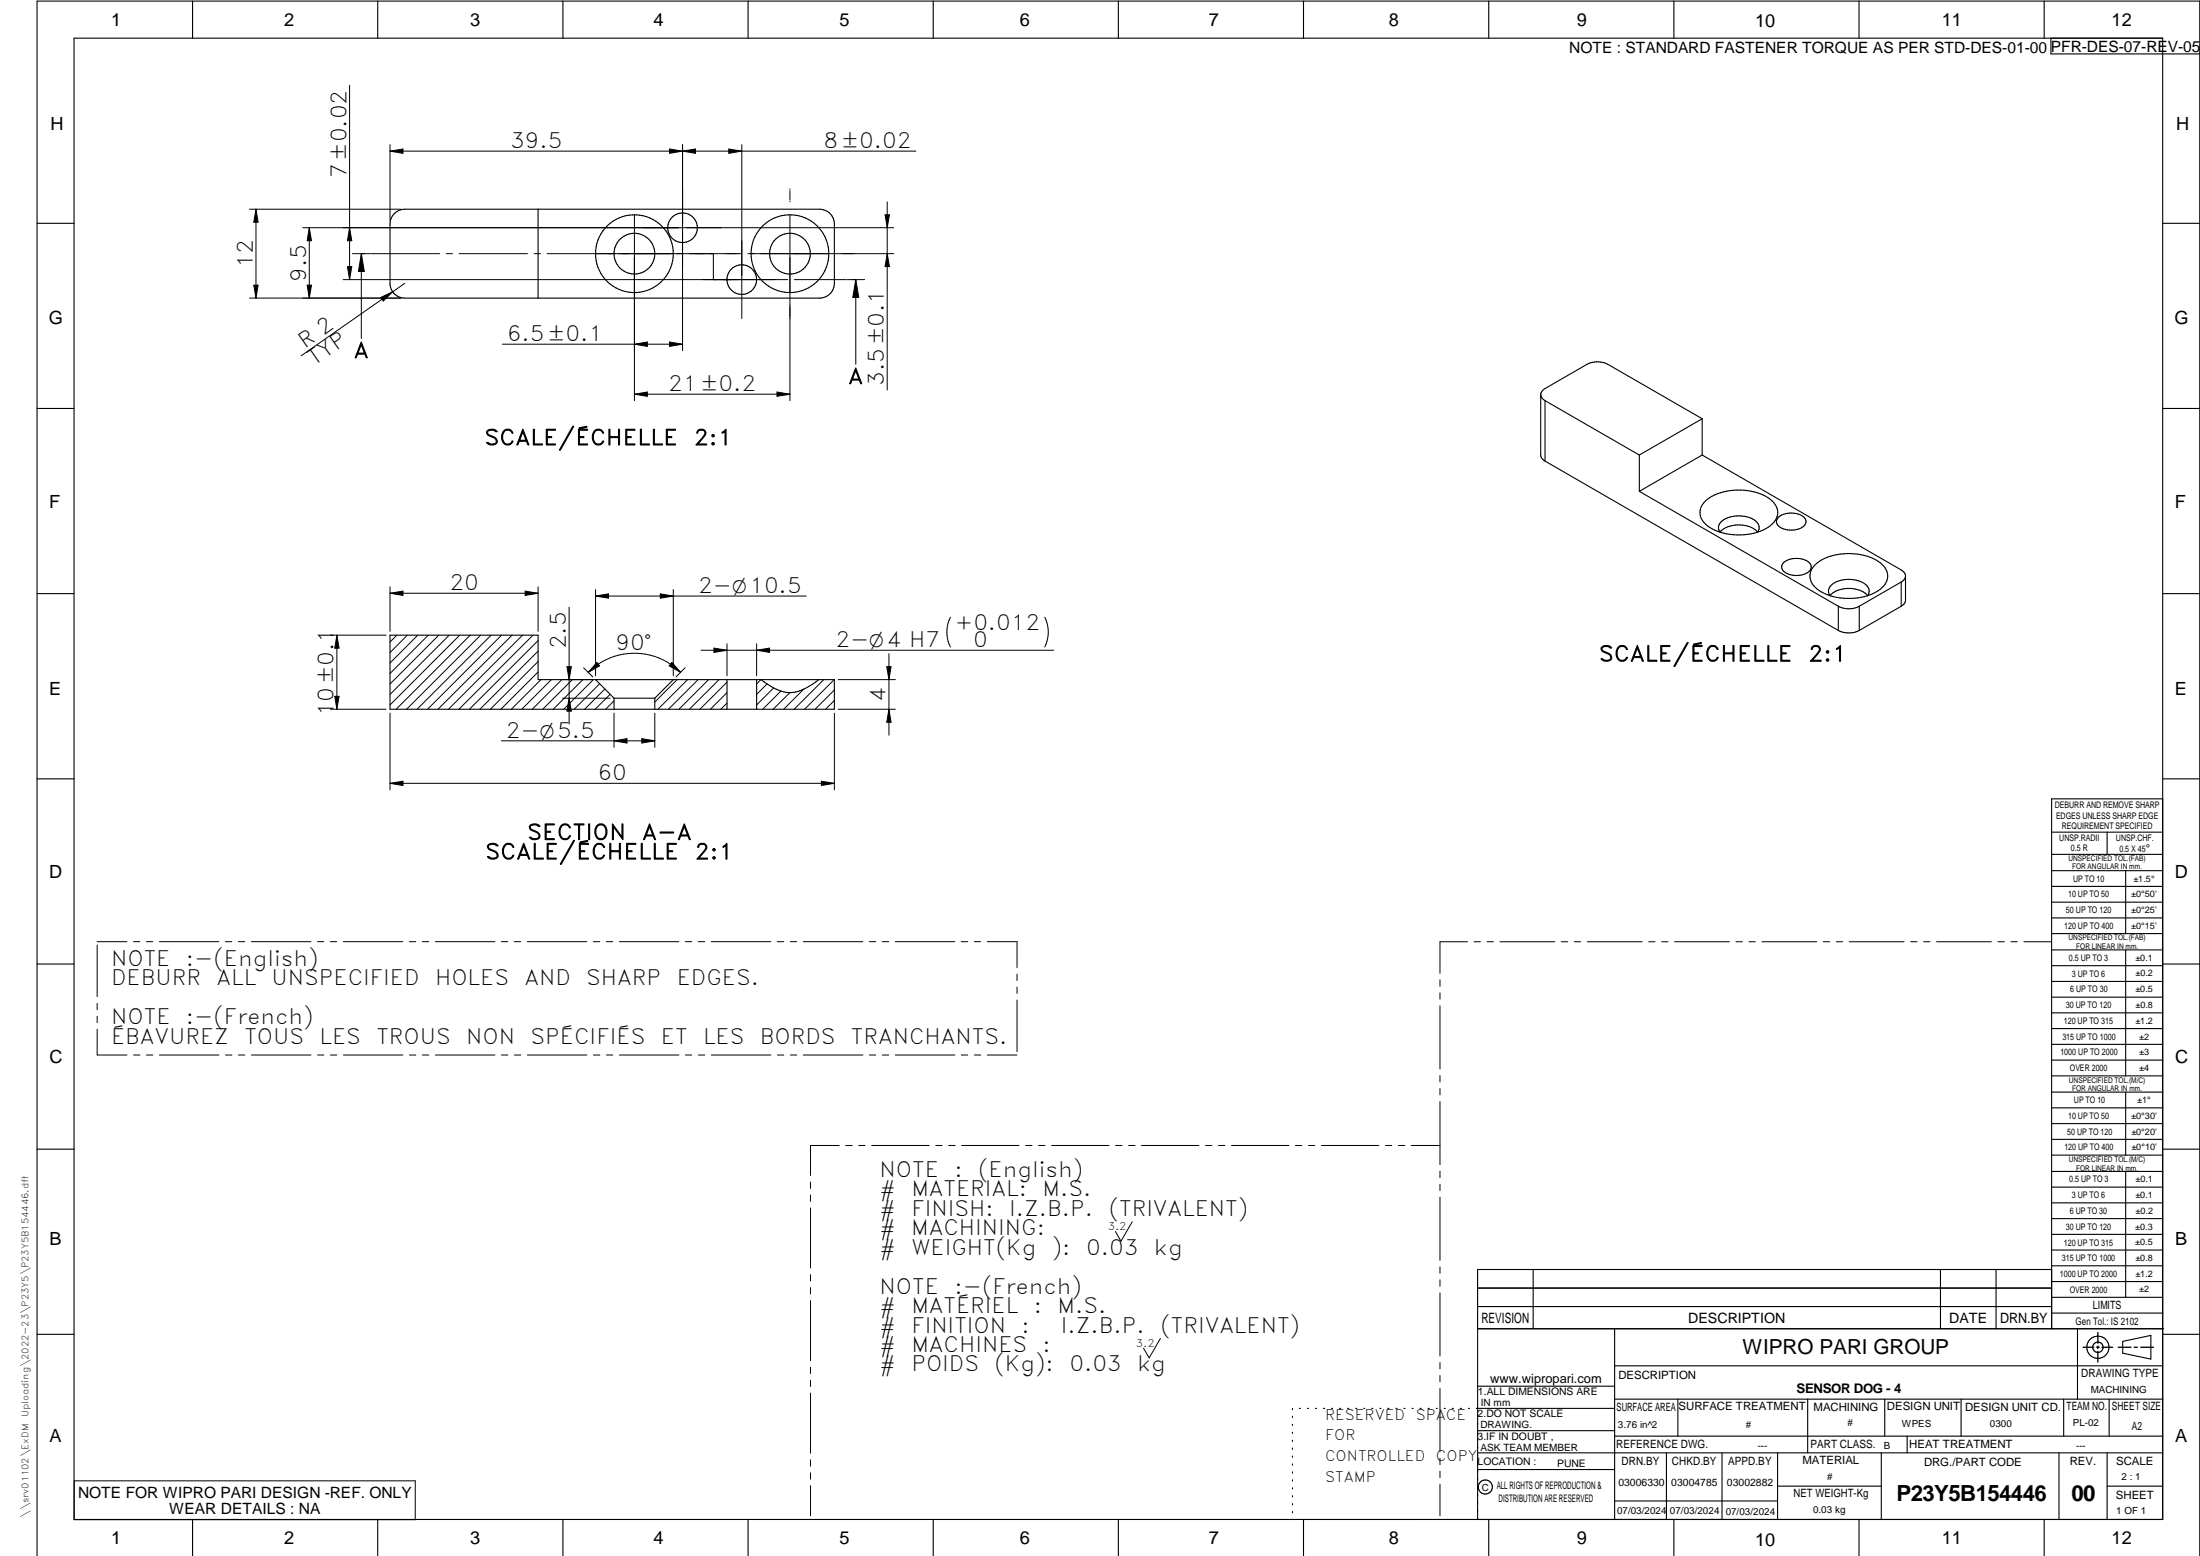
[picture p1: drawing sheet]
<svg xmlns="http://www.w3.org/2000/svg" width="594mm" height="420mm" viewBox="0 0 594 420" stroke-linecap="round" stroke-linejoin="round" font-family="sans-serif">
<g fill="none" stroke="#000" stroke-width=".3">
<path d="M20 10.3h564v400h-564zM52 .3v10M102 .3v10M152 .3v10M202 .3v10M252 .3v10M302 .3v10M352 .3v10M402 .3v10M452 .3v10M502 .3v10M552 .3v10"/>
<path d="M553.8 10.3v4.3h40.3M106.3 57.9l1.3-1 1.7-.4h112a4 4 0 0 1 4 4v16a4 4 0 0 1-4 4h-112a4 4 0 0 1-4-4v-16.6l.4-1.1zM145.3 56.5v24M10 60.3h10M584 60.3h10M10 110.3h10M416.1 106.7l.2 .7 .9 .8M417.2 108.2l25.5 14.7M417.2 108.2v16.3M459.6 113.1l-25.4-14.7a6.2 6.2 0 0 0-5.7 0l-11.3 6.5-1.1 1.2-.1 16.8 .2 .7 1 .9M459.6 113.1v9.8M459.6 113.1l-16.9 9.8"/>
<path d="M584 110.3h10M417.2 124.5l79.2 45.7M442.7 122.9v9.8M442.7 132.7l53.7 31M459.6 122.9l54.2 31.3 .5 .5 .3 .7v6.7l-.2 .7-1 .9M459.6 122.9l-16.9 9.8M460.5 135.3a15.3 15.3 0 0 1 14-2.2 7.3 7.3 0 0 1 5.5 4.8 5 5 0 0 1-3.2 4.9 16.1 16.1 0 0 1-15.8-.8 4.1 4.1 0 0 1-.5-6.7zM480.3 139.6a5.6 5.6 0 0 1 7.1 .4 1.84 1.84 0 0 1-1.4 2.7 5.4 5.4 0 0 1-6.1-1.2l-.2-1zM464.7 141a7.8 7.8 0 0 1 9.8 .1l.4 .7 .1 .8-.4 1.1a7.5 7.5 0 0 0-10.1 0l-.4-1.2 .1-.8zM481.8 151.8a5.7 5.7 0 0 1 7 .5 1.82 1.82 0 0 1-1.4 2.7 5.4 5.4 0 0 1-6.1-1.2l-.1-1zM490.2 152.4a15.3 15.3 0 0 1 14-2.2 7.3 7.3 0 0 1 5.5 4.8 5 5 0 0 1-3.2 4.9 16.1 16.1 0 0 1-15.8-.8 4.1 4.1 0 0 1-.5-6.7zM494.4 158.1a7.8 7.8 0 0 1 9.8 .1l.4 .7 .1 .8-.4 1.1a7.5 7.5 0 0 0-10.1 0l-.5-1.2 .2-.7z"/>
<path d="M513.4 157.2l-11.3 6.5M513.4 157.2v6.5M514.6 155.7l-.5 1-.7 .5M10 160.3h10M105.3 171.5h40v12h80v8h-120zM496.4 163.7v6.5M496.4 163.7a6.2 6.2 0 0 0 5.7 0M502.1 163.7v6.5M502.1 170.2a6.4 6.4 0 0 1-5.7 0M513.4 163.7l-11.3 6.5M584 160.3h10M160.8 183.5l5 5"/>
<path d="M165.8 188.5v3M165.8 188.5h11M176.8 188.5v3M181.8 183.5l-5 5M196.3 183.5v8M204.3 183.5v8M205.5 183.5a13.2 13.2 0 0 0 7.8 3.5 13.1 13.1 0 0 0 7.8-3.5M10 210.3h10M584 215.7h-30v143.1M584 210.3h10M554 230.7h30M554 224.7h30"/>
<path d="M554 235.1h30M554 239.4h30M569 224.7v6M574 235.1v17M554 243.6h30M554 247.9h30M554 252.1h30M554 256.5h30M574 256.5v34M10 260.3h10M554 260.8h30M554 265h30"/>
<path d="M554 269.3h30M554 273.5h30M554 277.7h30M584 260.3h10M554 282h30M554 286.3h30M554 290.5h30M554 294.9h30M554 299.1h30M574 294.9v17M10 310.3h10M554 303.4h30"/>
<path d="M554 307.7h30M554 311.9h30M554 316.3h30M574 316.3v34M584 310.3h10M554 320.5h30M554 324.8h30M554 329.1h30M554 333.3h30M554 337.5h30M399 358.8h185.3M399 352.8h155"/>
<path d="M399 347.8h155M414 342.8v16M436 358.8v51.5M524 342.8v16M539 342.8v16M554 342.8h-155v67.5M554 341.8h30M554 346.1h30M554 350.3h30M554 354.6h30M561 358.8v19M10 360.3h10"/>
<path d="M399 374.3h37M436 368.8h148M436 377.8h148M453.1 377.8v10M488.1 377.8v14.5M508.9 377.8v10M529.6 377.8v10M557.3 377.8v10M569.5 377.8v10M573.2 362.2l7.6-1.6v6.4l-7.6-1.6zM584 360.3h10M349 380.3v.3"/>
<path d="M349 382.4v.4M349 384.6v.3M349 386.7v.4M349 388.9v.3M349 391v.4M349 393.2v.3M349 395.3v.3M349 397.4v.4M349 399.6v.3M350.9 380.3h.3M353 380.3h.3M355.2 380.3h.3"/>
<path d="M357.4 380.3h.3M359.6 380.3h.3M361.7 380.3h.3M363.9 380.3h.3M366.1 380.3h.3M368.3 380.3h.3M370.4 380.3h.3M372.6 380.3h.3M374.8 380.3h.3M376.9 380.3h.4M379.1 380.3h.3M381.3 380.3h.3"/>
<path d="M383.4 380.3h.4M385.6 380.3h.4M387.8 380.3h.3M390 380.3h.3M392.1 380.3h.4M394.3 380.3h.4M396.5 380.3h.3M399 396.8h37M399 392.3h185M399 386.3h37M436 387.8h148M436 380.3h-37.3"/>
<path d="M450 392.3v18M465 392.3v18M480 392.3v18M508 392.3v18M515 387.8v4.5M556 392.3v18M569 392.3v18M52 410.3v9.8M102 410.3v9.8M152 410.3v9.8M202 410.3v9.8M252 410.3v9.8"/>
<path d="M302 410.3v9.8M349 401.7v.4M349 403.9v.3M349 406v.4M349 408.2v.3M352 410.3v9.8M402 410.3v9.8M436 405.3h44M452 410.3v9.8M480 401.3h28M502 410.3v9.8M552 410.3v9.8"/>
<path d="M569 401.3h15M10 420.1v-419.8h584v419.8"/>
<circle cx="171.3" cy="68.5" r="10.5"/>
<circle cx="171.3" cy="68.5" r="5.5"/>
<circle cx="184.3" cy="61.5" r="4"/>
<circle cx="200.3" cy="75.5" r="4"/>
<circle cx="213.3" cy="68.5" r="5.5"/>
<circle cx="213.3" cy="68.5" r="10.5"/>
<circle cx="566.5" cy="363.8" r="1.4"/>
<circle cx="566.5" cy="363.8" r="3"/>
<circle cx="401.1" cy="401.5" r="1.91"/>
</g>
<g fill="none" stroke="#000" stroke-width=".27">
<path d="M94.4 23.1v52.4M105.3 39.1v20.4M184.3 39.1v55.6M200.3 39.1v46.9M67.4 56.5h40.9M69.1 56.5v24M69.1 56.5l.6 3.5h-1.2zM105.3 40.8h142M105.3 40.8l3.5-.6v1.2zM171.3 58v50.2M180.8 40.2l3.5 .6-3.5 .6zM184.3 40.8l3.5-.6v1.2z"/>
<path d="M196.8 40.2l3.5 .6-3.5 .6zM213.3 51v.2M213.3 51.5v2.5M213.3 54.4v.1M213.3 58v50.2M239 58h1.2l-.6 3.5zM239.6 54.5v50.8M68.5 77h1.2l-.6 3.5zM81.8 61.5h159.5M82.9 77h1.2l-.6 3.5zM83.5 61.5v19M83.5 61.5l.6 3.5h-1.2z"/>
<path d="M92.7 75.5h118.1M93.8 72h1.2l-.6 3.5zM94.4 61.5l.6 3.5h-1.2zM95.2 68.5h4.8M97.6 68.5l.8 4.8h-1.6zM97.6 68.5v22.9M100.2 68.5h18.5M109.3 76.5l-28 19.6M120.5 68.5h1.7M124 68.5h18.4M144.2 68.5h1.8M147.7 68.5h52.5"/>
<path d="M192.6 68.5v7M211 75.5h1.7M214.5 75.5h14M228.7 75.5h4.8M231.1 75.5l.8 4.8h-1.6zM231.1 75.5v22.9M239.6 68.5l.6 3.5h-1.2zM241.3 68.5h-39.4M67.4 80.5h40.9M102.8 80.3l3.2-1.5-2.5 2.5zM135.7 92.9h48.6M171.3 92.9l3.5-.5v1.1z"/>
<path d="M180.8 92.4l3.5 .5-3.5 .6zM171.3 106.4l3.5-.5v1.1zM171.3 106.4h42M209.8 105.9l3.5 .5-3.5 .6zM105.3 158.5v12M141.8 159.6l3.5 .6-3.5 .6zM145.3 158.5v12M160.8 159.2v23.3M181.8 159.2v23.3M89.2 171.5h15.1M91 171.5v20M91 171.5l.6 3.5h-1.2z"/>
<path d="M105.3 160.2h40M105.3 160.2l3.5-.6v1.2zM107.2 171.5l-1.9 1.9M110 171.5l-4.7 4.7M112.8 171.5l-7.5 7.5M115.6 171.5l-10.3 10.4M118.5 171.5l-13.2 13.2M121.3 171.5l-16 16M124.1 171.5l-18.8 18.9M127 171.5l-20 20M129.8 171.5l-20 20M132.6 171.5l-20 20"/>
<path d="M135.4 171.5l-19.9 20M138.3 171.5l-20 20M141.1 171.5l-20 20M143.9 171.5l-20 20M145.3 173l-18.5 18.5M145.3 175.8l-15.7 15.7M145.3 178.6l-12.9 12.9M153.7 164v31.5M160.8 161l3.5-.6v1.1zM160.8 161h56.9M161.2 178.9l.7 .9-3.1 1.7zM178.3 160.4l3.5 .6-3.5 .5z"/>
<path d="M181.4 178.9l2.4 2.6-3.1-1.7zM189.3 175.6h95.3M192.8 175l3.5 .6-3.5 .6zM196.3 173.8v8.7M204.3 173.8v8.7M204.3 175.6l3.5-.6v1.2zM240 176.5v22M256.6 166.7a9 9 0 0 0 0 8M282.1 166.7a9 9 0 0 1 0 8M89.2 191.5h15.1M90.4 188h1.2l-.6 3.5zM105.3 192.6v20.7"/>
<path d="M145.3 181.5l-10.1 10M146.1 183.5l-8 8M148.9 183.5l-8 8M151.7 183.5l-8 8M151.9 183.5h7.9M151.9 188.5h12.9M153.1 180h1.2l-.6 3.5zM153.7 188.5l.6 3.5h-1.2zM154.6 183.5l-8 8M157.4 183.5l-8 8M157.6 180.3l2.5 2.5M158.8 181.5a17.7 17.7 0 0 1 25 0"/>
<path d="M160.2 183.5l-8 8M161.9 184.6l-6.9 6.9M163.3 186.1l-5.4 5.4M164.8 187.5l-4.1 4M165.8 189.3l-2.3 2.2M165.8 192.6v9.2M173.3 199.5l3.5 .5-3.5 .6zM176.8 192.6v9.2M182.9 183.5l-6.1 6.1M185 180.3l-2.4 2.5M185.7 183.5l-8 8M188.5 183.5l-8 8"/>
<path d="M191.3 183.5l-8 8M194.2 183.5l-8 8M196.3 184.2l-7.3 7.3M196.3 187l-4.5 4.5M196.3 189.9l-1.7 1.6M205.5 183.5l-1.2 1.2M207.1 184.7l-2.8 2.8M208.9 185.8l-4.6 4.6M210.9 186.6l-4.9 4.9M213.3 187l-4.5 4.5M217.1 186.1l-5.5 5.4M222.4 183.5l-7.9 8"/>
<path d="M225.3 183.5l-8 8M225.3 189.1l-2.4 2.4M225.3 186.3l-5.2 5.2M225.3 192.6v20.7M226.3 191.5h15.5M226.3 183.5h15.5M239.5 180h1.1l-.6 3.5zM240 191.5l.6 3.5h-1.1zM105.3 211.5h120M105.3 211.5l3.5-.6v1.2zM135.4 200h41.4M165.8 200l3.5-.5v1.1z"/>
<path d="M221.8 210.9l3.5 .6-3.5 .6zM26.2 254.3h8.1M26.2 255.2v13.9M36 254.3h1.8M39.5 254.3h1.8M43 254.3h16.1M60.9 254.3h1.7M64.4 254.3h1.7M67.9 254.3h16M85.7 254.3h1.7M89.2 254.3h1.7M92.7 254.3h16.1"/>
<path d="M110.5 254.3h1.8M114 254.3h1.8M117.6 254.3h16M135.4 254.3h1.7M138.9 254.3h1.7M142.4 254.3h16M160.2 254.3h1.8M163.7 254.3h1.8M167.2 254.3h16.1M185.1 254.3h1.7M188.6 254.3h1.7M192.1 254.3h16"/>
<path d="M209.9 254.3h1.7M213.4 254.3h1.7M216.9 254.3h16.1M234.8 254.3h1.7M238.2 254.3h1.8M241.7 254.3h16.1M259.6 254.3h1.7M263.1 254.3h1.7M266.6 254.3h8v7M396.3 254.3h-7.5v8.5M398 254.3h1.8M401.5 254.3h1.8"/>
<path d="M405 254.3h14.9M421.6 254.3h1.7M425.1 254.3h1.7M428.6 254.3h14.8M445.2 254.3h1.7M448.7 254.3h1.7M452.2 254.3h14.8M468.8 254.3h1.7M472.3 254.3h1.7M475.8 254.3h14.8M492.4 254.3h1.7M495.9 254.3h1.7"/>
<path d="M499.4 254.3h14.8M515.9 254.3h1.8M519.4 254.3h1.8M522.9 254.3h14.9M539.5 254.3h1.7M543 254.3h1.7M546.5 254.3h7.4M26.2 277.9v7h8.1M26.2 270.9v1.7M26.2 274.4v1.7M274.6 263v1.8M274.6 266.5v1.7"/>
<path d="M274.6 270v14M388.8 264.6v1.7M388.8 268.1v1.7M388.8 271.6v17M36.1 284.9h1.7M39.6 284.9h1.7M43 284.9h16.1M60.9 284.9h1.7M64.4 284.9h1.7M67.9 284.9h16.1M85.7 284.9h1.8M89.2 284.9h1.8"/>
<path d="M92.7 284.9h16.1M110.6 284.9h1.7M114.1 284.9h1.7M117.6 284.9h16M135.4 284.9h1.7M138.9 284.9h1.7M142.4 284.9h16.1M160.2 284.9h1.8M163.8 284.9h1.7M167.3 284.9h16M185.1 284.9h1.7M188.6 284.9h1.7"/>
<path d="M192.1 284.9h16.1M209.9 284.9h1.8M213.4 284.9h1.8M216.9 284.9h16.1M234.8 284.9h1.7M238.3 284.9h1.7M241.8 284.9h16M259.6 284.9h1.7M263.1 284.9h1.7M266.6 284.9h8M388.8 290.4v1.8M388.8 293.9v1.8"/>
<path d="M388.8 297.4v17.1M218.9 319.2v1.7M226.6 309.3h-7.7v8.1M228.4 309.3h1.7M231.9 309.3h1.7M235.4 309.3h15.5M252.7 309.3h1.7M256.2 309.3h1.7M259.7 309.3h15.5M277 309.3h1.7M280.5 309.3h1.7M284 309.3h15.5"/>
<path d="M301.2 309.3h1.8M304.8 309.3h1.7M308.2 309.3h15.6M325.5 309.3h1.8M329 309.3h1.8M332.5 309.3h15.6M349.8 309.3h1.8M353.3 309.3h1.7M356.8 309.3h15.5M374.1 309.3h1.7M377.6 309.3h1.7M381.1 309.3h7.7"/>
<path d="M388.8 316.3v1.7M388.8 319.8v1.7M218.9 322.7v1.7M218.9 326.2v16.2M305.7 329.9l-3 5.3-1.5-2.7M388.8 323.3v17M218.9 344.2v1.7M218.9 347.7v1.7M218.9 351.2v16.2M388.8 342.1v1.7M388.8 345.6v1.7M388.8 349.1v17.1"/>
<path d="M218.9 369.2v1.7M218.9 372.7v1.7M218.9 376.2v16.2M313.3 361.4l-3 5.3-1.5-2.7M388.8 367.9v1.8M388.8 371.4v1.7M388.8 374.9v17.1M20 399.9h92.1v10.5h-92.1zM218.9 394.2v1.7M218.9 397.7v1.7M388.8 393.8v1.7M388.8 397.3v1.7"/>
<path d="M218.9 401.2v8.1M388.8 400.8v8.5"/>
</g>
<path d="M566.5 359.8v2.9M562.5 363.8h2.9M566.1 363.8h.8M566.5 363.5v.7M566.5 364.9v2.9M567.6 363.8h2.9M572 363.8h3.4M576.3 363.8h.9M578.1 363.8h3.4" fill="none" stroke="#000" stroke-width=".36"/>
<g fill="#000">
<path d="M105.3 40.8l3.5-.6v1.2zM180.8 40.2l3.5 .6-3.5 .6zM184.3 40.8l3.5-.6v1.2zM196.8 40.2l3.5 .6-3.5 .6zM239 58h1.2l-.6 3.5zM69.1 56.5l.6 3.5h-1.2zM68.5 77h1.2l-.6 3.5zM82.9 77h1.2l-.6 3.5zM83.5 61.5l.6 3.5h-1.2zM94.4 61.5l.6 3.5h-1.2zM93.8 72h1.2l-.6 3.5zM97.6 68.5l.8 4.8h-1.6z"/>
<path d="M239.6 68.5l.6 3.5h-1.2zM102.8 80.3l3.2-1.5-2.5 2.5zM171.3 92.9l3.5-.5v1.1zM180.8 92.4l3.5 .5-3.5 .6zM231.1 75.5l.8 4.8h-1.6zM171.3 106.4l3.5-.5v1.1zM209.8 105.9l3.5 .5-3.5 .6zM105.3 160.2l3.5-.6v1.2zM141.8 159.6l3.5 .6-3.5 .6zM91 171.5l.6 3.5h-1.2zM161.2 178.9l.7 .9-3.1 1.7zM160.8 161l3.5-.6v1.1z"/>
<path d="M178.3 160.4l3.5 .6-3.5 .5zM181.4 178.9l2.4 2.6-3.1-1.7zM192.8 175l3.5 .6-3.5 .6zM204.3 175.6l3.5-.6v1.2zM90.4 188h1.2l-.6 3.5zM153.1 180h1.2l-.6 3.5zM153.7 188.5l.6 3.5h-1.2zM240 191.5l.6 3.5h-1.1zM239.5 180h1.1l-.6 3.5zM105.3 211.5l3.5-.6v1.2zM165.8 200l3.5-.5v1.1zM173.3 199.5l3.5 .5-3.5 .6z"/>
<path d="M221.8 210.9l3.5 .6-3.5 .6z"/>
</g>
<g font-size="6">
<text x="512.1" y="405.2">P23Y5B154446</text>
<text x="559.4" y="405.2">00</text>
</g>
<g font-size="5.7">
<text x="137.7" y="39.9">39.5</text>
<text x="222.4" y="39.9">8±0.02</text>
<text x="93.5" y="48" transform="rotate(-90 93.5 48)">7±0.02</text>
<text x="68.2" y="72.5" transform="rotate(-90 68.2 72.5)">12</text>
<text x="82.6" y="76.1" transform="rotate(-90 82.6 76.1)">9.5</text>
<text x="82.3" y="94.3" transform="rotate(-35 82.3 94.3)">R 2</text>
<text x="136.9" y="92.1">6.5±0.1</text>
<text x="84.8" y="99" transform="rotate(-35 84.8 99)">TYP</text>
<text x="95.5" y="96.6">A</text>
<text x="180.4" y="105.6">21±0.2</text>
<text x="229.1" y="103.6">A</text>
<text x="238.7" y="104.1" transform="rotate(-90 238.7 104.1)">3.5±0.1</text>
<text x="130.8" y="120.2">SCALE/ÉCHELLE</text>
<text x="187.4" y="120.2">2:1</text>
<text x="121.4" y="159.3">20</text>
<text x="188.5" y="160.1">2-O10.5</text>
<text x="257.9" y="170.2">+0.012</text>
<text x="152.8" y="175.3" transform="rotate(-90 152.8 175.3)">2.5</text>
<text x="166.2" y="175.5">90°</text>
<text x="225.6" y="174.7">2-O4 H7</text>
<text x="262.8" y="174.7">0</text>
<text x="431.8" y="178.6">SCALE/ÉCHELLE</text>
<text x="488.3" y="178.6">2:1</text>
<text x="239.2" y="189.5" transform="rotate(-90 239.2 189.5)">4</text>
<text x="90.1" y="193.4" transform="rotate(-90 90.1 193.4)">10±0.1</text>
<text x="136.6" y="199.2">2-O5.5</text>
<text x="161.4" y="210.7">60</text>
<text x="142.4" y="226.7">SECTION</text>
<text x="173.4" y="226.7">A-A</text>
<text x="131.1" y="232">SCALE/ÉCHELLE</text>
<text x="187.6" y="232">2:1</text>
<text x="30" y="260.8">NOTE</text>
<text x="50.2" y="260.8">:-(English)</text>
<text x="30" y="266.1">DEBURR</text>
<text x="58.5" y="266.1">ALL</text>
<text x="73.3" y="266.1">UNSPECIFIED</text>
<text x="117.5" y="266.1">HOLES</text>
<text x="141.6" y="266.1">AND</text>
<text x="158.3" y="266.1">SHARP</text>
<text x="182.7" y="266.1">EDGES.</text>
<text x="30" y="276.6">NOTE</text>
<text x="30" y="281.9">ÉBAVUREZ</text>
<text x="50.2" y="276.6">:-(French)</text>
<text x="66" y="281.9">TOUS</text>
<text x="86.3" y="281.9">LES</text>
<text x="101.6" y="281.9">TROUS</text>
<text x="125.9" y="281.9">NON</text>
<text x="143.3" y="281.9">SPÉCIFIÉS</text>
<text x="178.4" y="281.9">ET</text>
<text x="189.8" y="281.9">LES</text>
<text x="205.2" y="281.9">BORDS</text>
<text x="229.8" y="281.9">TRANCHANTS.</text>
<text x="237.5" y="317.8">NOTE</text>
<text x="257.7" y="317.8">:</text>
<text x="264.2" y="317.8">(English)</text>
<text x="237.5" y="323.1">#</text>
<text x="246.1" y="323.1">MATERIAL:</text>
<text x="281.5" y="323.1">M.S.</text>
<text x="237.5" y="328.3">#</text>
<text x="246.1" y="328.3">FINISH:</text>
<text x="272.5" y="328.3">I.Z.B.P.</text>
<text x="299.4" y="328.3">(TRIVALENT)</text>
<text x="237.5" y="333.6">#</text>
<text x="246.1" y="333.6">MACHINING:</text>
<text x="237.5" y="338.8">#</text>
<text x="246.1" y="338.8">WEIGHT(Kg</text>
<text x="284" y="338.8">):</text>
<text x="293.3" y="338.8">0.03</text>
<text x="311.6" y="338.8">kg</text>
<text x="237.5" y="349.3">NOTE</text>
<text x="257.7" y="349.3">:-(French)</text>
<text x="237.5" y="354.6">#</text>
<text x="237.5" y="359.8">#</text>
<text x="246.1" y="354.6">MATÉRIEL</text>
<text x="246.1" y="359.8">FINITION</text>
<text x="275.9" y="359.8">:</text>
<text x="279.2" y="354.6">:</text>
<text x="285.6" y="354.6">M.S.</text>
<text x="286.5" y="359.8">I.Z.B.P.</text>
<text x="313.4" y="359.8">(TRIVALENT)</text>
<text x="237.5" y="365.1">#</text>
<text x="246.1" y="365.1">MACHINES</text>
<text x="281.6" y="365.1">:</text>
<text x="237.5" y="370.3">#</text>
<text x="246.1" y="370.3">POIDS</text>
<text x="268.6" y="370.3">(Kg):</text>
<text x="288.8" y="370.3">0.03</text>
<text x="307.1" y="370.3">kg</text>
</g>
<text font-size="5.6" x="470.5" y="365.5">WIPRO PARI GROUP</text>
<g font-size="4.9">
<text x="30" y="7">1</text>
<text x="76.7" y="7">2</text>
<text x="127" y="7">3</text>
<text x="176.5" y="7">4</text>
<text x="226.7" y="7">5</text>
<text x="275.4" y="7">6</text>
<text x="326.4" y="7">7</text>
<text x="375" y="7">8</text>
<text x="425.8" y="7">9</text>
<text x="473.9" y="7.4">10</text>
<text x="524.3" y="7">11</text>
<text x="570.2" y="7">12</text>
<text x="13.6" y="35.2">H</text>
<text x="587.6" y="35.2">H</text>
<text x="13.2" y="87.5">G</text>
<text x="587.2" y="87.5">G</text>
<text x="13.3" y="137.1">F</text>
<text x="587.3" y="137.1">F</text>
<text x="13.3" y="187.6">E</text>
<text x="587.3" y="187.6">E</text>
<text x="13.3" y="237">D</text>
<text x="587.3" y="237">D</text>
<text x="13.4" y="287.1">C</text>
<text x="587.4" y="287.1">C</text>
<text x="13.4" y="336.3">B</text>
<text x="587.4" y="336.3">B</text>
<text x="13.4" y="389.3">A</text>
<text x="587.4" y="389.3">A</text>
<text x="30" y="417">1</text>
<text x="76.7" y="417">2</text>
<text x="127" y="417">3</text>
<text x="176.5" y="417">4</text>
<text x="226.7" y="417">5</text>
<text x="275.4" y="417">6</text>
<text x="326.4" y="417">7</text>
<text x="375" y="417">8</text>
<text x="425.8" y="417">9</text>
<text x="473.9" y="417.4">10</text>
<text x="524.3" y="417">11</text>
<text x="570.2" y="417">12</text>
</g>
<g font-size="4.2">
<text x="423.7" y="14.3">NOTE : STANDARD FASTENER TORQUE AS PER STD-DES-01-00</text>
<text x="553.8" y="14">PFR-DES-07-REV-05</text>
<text x="21.1" y="404.4">NOTE FOR WIPRO PARI DESIGN -REF. ONLY</text>
<text x="45.7" y="408.9">WEAR DETAILS : NA</text>
</g>
<g font-size="3.9">
<text x="357.8" y="383.4">RESERVED</text>
<text x="382.3" y="383.4">SPACE</text>
<text x="357.8" y="388.9">FOR</text>
<text x="357.8" y="394.5">CONTROLLED</text>
<text x="387.8" y="394.5">COPY</text>
<text x="357.8" y="400.1">STAMP</text>
</g>
<g font-size="3.8">
<text x="400.1" y="357.1">REVISION</text>
<text x="455.9" y="357.1">DESCRIPTION</text>
<text x="526.4" y="357.1">DATE</text>
<text x="540.1" y="357.1">DRN.BY</text>
</g>
<text font-size="3.6" x="485.2" y="376.2">SENSOR DOG - 4</text>
<text font-size="3.5" x="402.4" y="373.3">www.wipropari.com</text>
<g font-size="3.1">
<text x="565.2" y="353.5">LIMITS</text>
<text x="562" y="371.7">DRAWING TYPE</text>
<text x="437" y="372.3">DESCRIPTION</text>
<text x="436.5" y="380.9">SURFACE AREA</text>
<text x="453.3" y="380.9">SURFACE TREATMENT</text>
<text x="489.7" y="380.9">MACHINING</text>
<text x="509.5" y="380.9">DESIGN UNIT</text>
<text x="530.6" y="380.9">DESIGN UNIT CD.</text>
<text x="558" y="380.7">TEAM NO.</text>
<text x="570.3" y="380.7">SHEET SIZE</text>
<text x="575.6" y="386.1">A2</text>
<text x="436.4" y="391.1">REFERENCE DWG.</text>
<text x="437.9" y="395.5">DRN.BY</text>
<text x="451.5" y="395.5">CHKD.BY</text>
<text x="466.6" y="395.5">APPD.BY</text>
<text x="486.7" y="395.4">MATERIAL</text>
<text x="488.9" y="391">PART CLASS.</text>
<text x="515.6" y="391">HEAT TREATMENT</text>
<text x="519.6" y="395.9">DRG./PART CODE</text>
<text x="558.9" y="395.6">REV.</text>
<text x="571.4" y="395.6">SCALE</text>
<text x="484.3" y="404.3">NET WEIGHT-Kg</text>
<text x="571.4" y="404.7">SHEET</text>
</g>
<text font-size="3" x="579.5" y="230.1">°</text>
<g font-size="2.8">
<text x="299.1" y="332.1">3.2</text>
<text x="560.5" y="357.7">Gen Tol.: IS 2102</text>
<text x="306.7" y="363.6">3.2</text>
<text x="399.1" y="376.7">1.ALL DIMENSIONS ARE</text>
<text x="399" y="382.7">2.DO NOT SCALE</text>
<text x="399" y="388.7">3.IF IN DOUBT ,</text>
<text x="399" y="395.5">LOCATION :</text>
<text x="420.5" y="396">PUNE</text>
<text x="437" y="401.3">03006330</text>
<text x="451.3" y="401.2">03004785</text>
<text x="466.3" y="401.3">03002882</text>
<text x="404.2" y="402">ALL RIGHTS OF REPRODUCTION &amp;</text>
<text x="404.7" y="405.4">DISTRIBUTION ARE RESERVED</text>
</g>
<g font-size="2.7">
<text x="564.6" y="376.2">MACHINING</text>
<text x="399.9" y="379.7">IN mm</text>
<text x="399.8" y="385.7">DRAWING.</text>
<text x="436.9" y="385.5">3.76 in^2</text>
<text x="471.4" y="385.6">#</text>
<text x="498.9" y="385.1">#</text>
<text x="513.6" y="385.3">WPES</text>
<text x="537.3" y="385.2">0300</text>
<text x="559.7" y="385.2">PL-02</text>
<text x="399.8" y="391.8">ASK TEAM MEMBER</text>
<text x="474.7" y="391.2">---</text>
<text x="508.7" y="391.2">B</text>
<text x="560.7" y="391.2">---</text>
<text x="493.4" y="399.6">#</text>
<text x="572.9" y="399.8">2 : 1</text>
<text x="400.1" y="402.5">C</text>
<text x="436.7" y="408.7">07/03/2024</text>
<text x="450.9" y="408.8">07/03/2024</text>
<text x="466" y="409">07/03/2024</text>
<text x="489.6" y="408.5">0.03 kg</text>
<text x="571.5" y="408.7">1 OF 1</text>
</g>
<g font-size="2.5">
<text x="559.2" y="229.9">0.5 R</text>
<text x="572.3" y="230.1">0.5 X 45</text>
<text x="559.4" y="323.5">3 UP TO 6</text>
<text x="558.9" y="327.8">6 UP TO 30</text>
<text x="557.8" y="332">30 UP TO 120</text>
</g>
<g font-size="2.4">
<text x="554.9" y="218.3">DEBURR AND REMOVE SHARP</text>
<text x="555.2" y="221.1">EDGES UNLESS SHARP EDGE</text>
<text x="556.1" y="227.2">UNSP.RADII</text>
<text x="556.8" y="223.8">REQUIREMENT SPECIFIED</text>
<text x="571.4" y="227">UNSP.CHF.</text>
<text x="559.8" y="238">UP TO 10</text>
<text x="576.1" y="238.1">±1.5°</text>
<text x="558.5" y="242.3">10 UP TO 50</text>
<text x="575.5" y="242.3">±0°50'</text>
<text x="557.4" y="250.8">120 UP TO 400</text>
<text x="557.9" y="246.5">50 UP TO 120</text>
<text x="575.5" y="250.8">±0°15'</text>
<text x="575.5" y="246.6">±0°25'</text>
<text x="558.7" y="259.4">0.5 UP TO 3</text>
<text x="559.5" y="263.7">3 UP TO 6</text>
<text x="576.6" y="259.4">±0.1</text>
<text x="576.6" y="263.7">±0.2</text>
<text x="559" y="268">6 UP TO 30</text>
<text x="576.6" y="268">±0.5</text>
<text x="557.9" y="272.2">30 UP TO 120</text>
<text x="576.6" y="272.2">±0.8</text>
<text x="556.9" y="280.7">315 UP TO 1000</text>
<text x="557.3" y="276.5">120 UP TO 315</text>
<text x="576.6" y="276.5">±1.2</text>
<text x="577.7" y="280.7">±2</text>
<text x="556.4" y="284.9">1000 UP TO 2000</text>
<text x="577.6" y="285">±3</text>
<text x="558.9" y="289.2">OVER 2000</text>
<text x="577.7" y="289.3">±4</text>
<text x="560" y="297.9">UP TO 10</text>
<text x="577.1" y="297.9">±1°</text>
<text x="558.5" y="302.1">10 UP TO 50</text>
<text x="575.5" y="302.2">±0°30'</text>
<text x="557.5" y="310.6">120 UP TO 400</text>
<text x="558.2" y="306.4">50 UP TO 120</text>
<text x="575.5" y="310.6">±0°10'</text>
<text x="575.5" y="306.4">±0°20'</text>
<text x="558.8" y="319.2">0.5 UP TO 3</text>
<text x="576.6" y="323.5">±0.1</text>
<text x="576.6" y="319.3">±0.1</text>
<text x="576.7" y="327.8">±0.2</text>
<text x="576.6" y="332">±0.3</text>
<text x="556.8" y="340.6">315 UP TO 1000</text>
<text x="557.3" y="336.3">120 UP TO 315</text>
<text x="576.6" y="336.3">±0.5</text>
<text x="576.6" y="340.6">±0.8</text>
<text x="556.2" y="344.8">1000 UP TO 2000</text>
<text x="576.6" y="344.8">±1.2</text>
<text x="558.9" y="349">OVER 2000</text>
<text x="577.7" y="349">±2</text>
<text x="7.7" y="382.7" transform="rotate(-90 7.7 382.7)">Uploading\2022-23\P23Y5\P23Y5B154446.dft</text>
<text x="7.7" y="409.9" transform="rotate(-90 7.7 409.9)">\\srv01102\ExDM</text>
</g>
<g font-size="2.1">
<text x="558.6" y="232.4">UNSPECIFIED TOL.(FAB)</text>
<text x="559.5" y="234.8">FOR ANGULAR IN mm.</text>
<text x="558.6" y="254">UNSPECIFIED TOL.(FAB)</text>
<text x="560.7" y="256.3">FOR LINEAR IN mm.</text>
<text x="558.7" y="292.4">UNSPECIFIED TOL.(M/C)</text>
<text x="559.6" y="294.7">FOR ANGULAR IN mm.</text>
<text x="558.7" y="313.8">UNSPECIFIED TOL.(M/C)</text>
<text x="560.6" y="316.2">FOR LINEAR IN mm.</text>
</g>
</svg>
